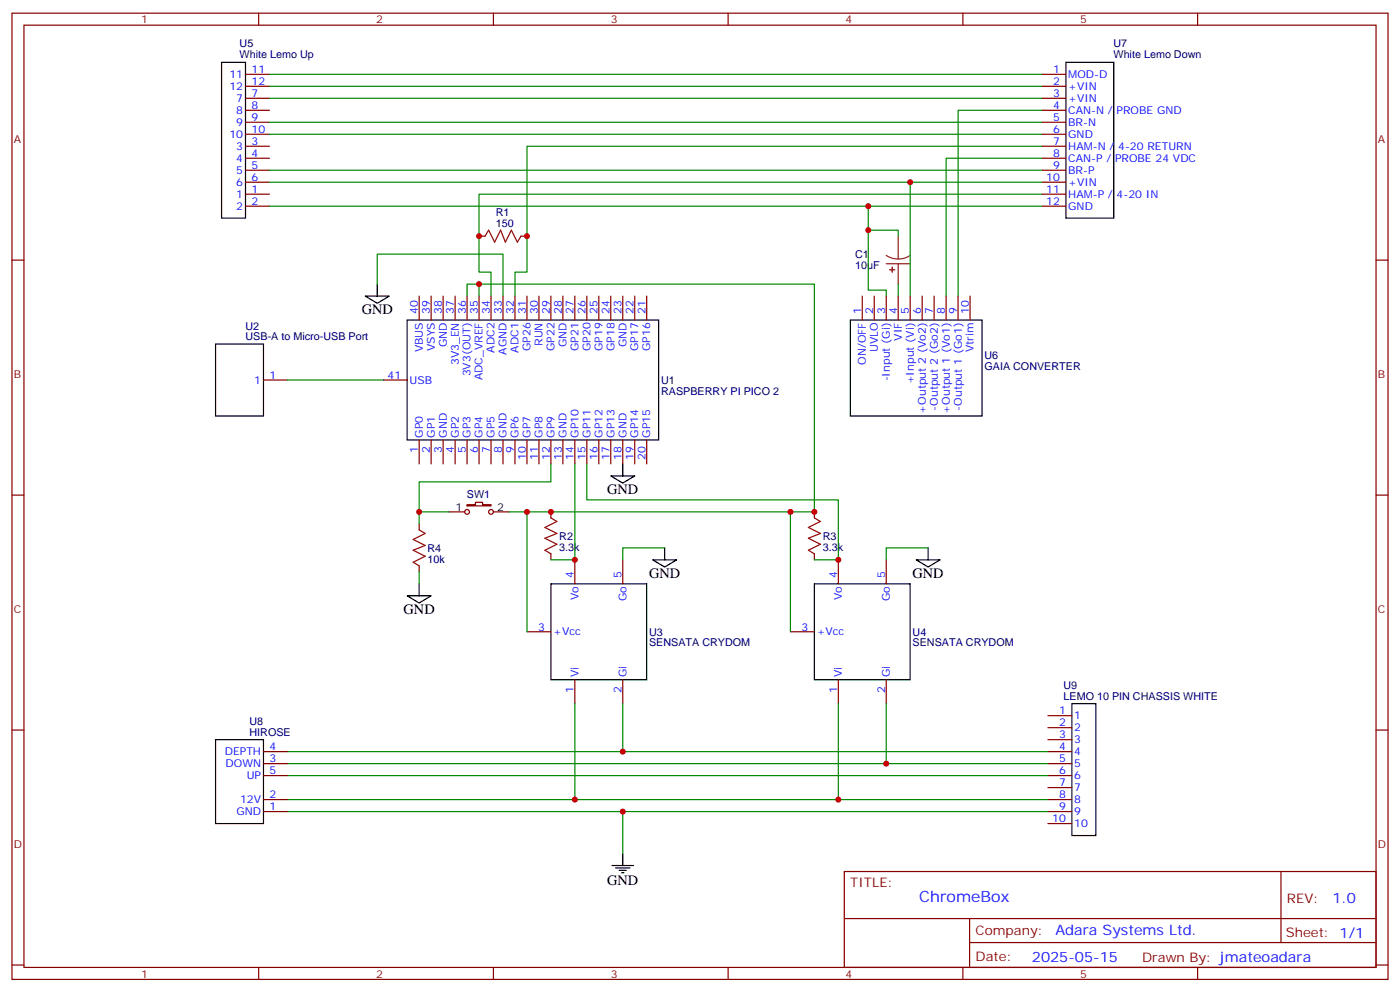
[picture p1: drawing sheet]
<svg xmlns="http://www.w3.org/2000/svg" width="412mm" height="292mm" viewBox="0 0 412 292" stroke-linecap="round" stroke-linejoin="round" font-family="sans-serif">
<g fill="none" stroke="#870000" stroke-width=".35">
<path d="M3.5 3.9h405.4v284.3h-405.4zM7.1 7.4h398.2v277.3h-398.2zM76.2 3.9v3.5M145.3 3.9v3.5M214.5 3.9v3.5M283.6 3.9v3.5M352.8 3.9v3.5M72.3 39.5h7.1M72.3 36h7.1M72.3 32.5h7.1M72.3 28.9h7.1M72.3 25.4h7.1"/>
<path d="M72.3 21.9h7.1M306.9 39.5h7.1M306.9 36h7.1M306.9 32.5h7.1M306.9 28.9h7.1M306.9 25.4h7.1M306.9 21.9h7.1M72.3 57.2h7.1M72.3 53.6h7.1M72.3 50.1h7.1M72.3 46.6h7.1M72.3 43h7.1"/>
<path d="M306.9 57.2h7.1M306.9 53.6h7.1M306.9 50.1h7.1M306.9 46.6h7.1M306.9 43h7.1M3.5 76.6h3.6M72.3 60.7h7.1M141.1 69.5h1.8M153.5 69.5h1.7M306.9 60.7h7.1M405.3 76.6h3.6M123.5 87.1v7.1"/>
<path d="M127 87.1v7.1M130.5 87.1v7.1M134.1 87.1v7.1M137.6 87.1v7.1M141.1 87.1v7.1M144.6 87.1v7.1M148.2 87.1v7.1M151.7 87.1v7.1M155.2 87.1v7.1M158.7 87.1v7.1M162.3 87.1v7.1M165.8 87.1v7.1"/>
<path d="M169.3 87.1v7.1M172.9 87.1v7.1M176.4 87.1v7.1M179.9 87.1v7.1M183.4 87.1v7.1M187 87.1v7.1M190.5 87.1v7.1M254 87.1v7.1M257.5 87.1v7.1M261.1 87.1v7.1M264.6 87.1v7.1M268.1 87.1v7.1"/>
<path d="M271.6 87.1v7.1M275.2 87.1v7.1M278.7 87.1v7.1M282.2 87.1v7.1M285.8 87.1v7.1M77.6 111.8h7.1M112.9 111.8h7M123.5 129.5v7M127 129.5v7M130.5 129.5v7M134.1 129.5v7M137.6 129.5v7"/>
<path d="M141.1 129.5v7M144.6 129.5v7M148.2 129.5v7M151.7 129.5v7M155.2 129.5v7M158.7 129.5v7M162.3 129.5v7M165.8 129.5v7M169.3 129.5v7M172.9 129.5v7M176.4 129.5v7M179.9 129.5v7"/>
<path d="M183.4 129.5v7M187 129.5v7M190.5 129.5v7M3.5 145.7h3.6M123.5 154.2v1.7M132.3 150.6h4.6M137.6 148.5h2.5v-.7h2.1v.7h2.4v.4h-7zM145.3 150.6h4.6M162.3 150.6v1.8M239.9 150.6v1.8M405.3 145.7h3.6M123.5 166.5v1.8"/>
<path d="M162.3 163v1.7M169.3 164.7v7.1M183.4 164.7v7.1M239.9 163v1.7M246.9 164.7v7.1M261.1 164.7v7.1M155.2 185.9h7.1M232.8 185.9h7.1M3.5 214.8h3.6M169.3 200v7.1M183.4 200v7.1M246.9 200v7.1"/>
<path d="M261.1 200v7.1M308.7 210.6h7M308.7 214.1h7M308.7 217.7h7M405.3 214.8h3.6M77.6 221.2h7.1M77.6 224.7h7.1M77.6 228.2h7.1M77.6 235.3h7.1M77.6 238.8h7.1M308.7 221.2h7M308.7 224.7h7"/>
<path d="M308.7 228.2h7M308.7 231.8h7M308.7 235.3h7M308.7 238.8h7M248.7 256.5h156.6v28.2h-156.6zM308.7 242.4h7M377.3 256.5v20.9M248.7 270.3h156.5M285.6 277.4h119.6M285.6 270.3v14.1M3.5 284h3.6M76.2 284.7v3.5"/>
<path d="M145.3 284.7v3.5M214.5 284.7v3.5M283.6 284.7v3.5M352.8 284.7v3.5M405.3 284h3.6"/>
<circle cx="137.6" cy="150.6" r=".71"/>
<circle cx="144.6" cy="150.6" r=".71"/>
</g>
<g fill="none" stroke="#000" stroke-width=".35">
<path d="M65.3 18.3h7v45.9h-7zM314 18.3h14.1v45.9h-14.1zM107.6 87.1h7.1l-3.6 2.2zM111.1 83.6v3.5M119.9 94.2h74.1v35.3h-74.1zM250.5 94.2h38.8v28.2h-38.8zM63.5 101.2h14.1v21.2h-14.1zM183.4 136.5v3.6M179.9 140.1h7.1l-3.6 2.1zM119.9 175.3h7.1l-3.5 2.1zM123.5 171.8v3.5M162.3 171.8h28.2v28.2h-28.2z"/>
<path d="M192.3 164.7h7l-3.5 2.2zM195.8 161.2v3.5M239.9 171.8h28.2v28.2h-28.2zM269.9 164.7h7l-3.5 2.2zM273.4 161.2v3.5M63.5 217.7h14.1v24.7h-14.1zM315.7 207.1h7.1v38.8h-7.1zM180.3 254.7h6.3M181.3 255.4h4.3M182.4 256.1h2.1M183.1 256.8h.7M183.4 251.2v3.5"/>
</g>
<g fill="none" stroke="#008700" stroke-width=".35">
<path d="M79.4 21.9h227.5M79.4 25.4h227.5M79.4 28.9h227.5M79.4 36h227.5M79.4 39.5h227.5M306.9 32.5h-24.7v54.6M79.4 50.1h227.5M79.4 53.6h227.5M268.1 53.6v33.5M306.9 43h-151.7v37.1h-3.5v7M306.9 46.6h-28.2v40.5M306.9 57.2h-165.8v22.9h3.5v7"/>
<path d="M79.4 60.7h227.5M255.8 60.7v7M264.6 69.5v-1.8h-8.8v17.7h5.3v1.7M111.1 83.6v-8.8h37.1v12.3M137.6 87.1v-3.5h102.3v67h-84.7v35.3M141.1 83.6v3.5M264.6 83.6v3.5M84.7 111.8h28.2M162.3 136.5v5.3h-38.8v8.8h8.8M169.3 136.5v28.2h-7M172.9 136.5v10.6h74v17.6h-7M123.5 150.6v3.6"/>
<path d="M149.9 150.6h5.3M232.8 150.6v35.3M123.5 168.3v3.5M195.8 161.2h-12.4v3.5M273.4 161.2h-12.3v3.5M169.3 207.1v28.2M183.4 207.1v14.1M246.9 207.1v28.2M261.1 207.1v17.6M84.7 221.2h224M84.7 224.7h224M84.7 228.2h224"/>
<path d="M84.7 235.3h224M84.7 238.8h224M183.4 238.8v12.4"/>
</g>
<path d="M142.9 69.5l1-1.8 1.8 3.6 1.8-3.6 1.4 3.6 1.7-3.6 1.8 3.6 1.1-1.8M123.5 155.9l1.7 1.1-3.5 1.8 3.5 1.7-3.5 1.4 3.5 1.8-3.5 1.8 1.8 1M162.3 152.4l1.7 1.1-3.5 1.7 3.5 1.8-3.5 1.4 3.5 1.8-3.5 1.7 1.8 1.1M239.9 152.4l1.8 1.1-3.6 1.7 3.6 1.8-3.6 1.4 3.6 1.8-3.6 1.7 1.8 1.1" fill="none" stroke="#a10000" stroke-width=".35"/>
<path d="M261.1 75.1l1.6 .9 1.9 .2M261.1 77.6h7M264.6 69.5v6.7M264.6 77.6v6M268.1 75.1l-1.7 .9-1.8 .2" fill="none" stroke="#8c2424" stroke-width=".35"/>
<g fill="#8c2424" stroke="#8c2424" stroke-width=".35">
<path d="M262.1 79.3l1.4 .1z"/>
<path d="M262.8 78.7l.1 1.4z"/>
</g>
<g fill="#c00">
<circle cx="141.1" cy="69.5" r=".88"/>
<circle cx="155.2" cy="69.5" r=".88"/>
<circle cx="255.8" cy="60.7" r=".88"/>
<circle cx="255.8" cy="67.7" r=".88"/>
<circle cx="268.1" cy="53.6" r=".88"/>
<circle cx="169.3" cy="235.3" r=".88"/>
<circle cx="183.4" cy="221.2" r=".88"/>
<circle cx="246.9" cy="235.3" r=".88"/>
<circle cx="261.1" cy="224.7" r=".88"/>
<circle cx="232.8" cy="150.6" r=".88"/>
<circle cx="162.3" cy="150.6" r=".88"/>
<circle cx="246.9" cy="164.7" r=".88"/>
<circle cx="239.9" cy="150.6" r=".88"/>
<circle cx="169.3" cy="164.7" r=".88"/>
<circle cx="155.2" cy="150.6" r=".88"/>
<circle cx="123.5" cy="150.6" r=".88"/>
<circle cx="141.1" cy="83.6" r=".88"/>
<circle cx="183.4" cy="238.8" r=".88"/>
</g>
<text font-size="4.6" fill="#00f" x="270.8" y="265.5">ChromeBox</text>
<g font-size="4.2">
<text x="106.5" y="92.4">GND</text>
<text x="178.9" y="145.3">GND</text>
<text x="191.2" y="170">GND</text>
<text x="268.8" y="170">GND</text>
<text x="118.9" y="180.6">GND</text>
<text x="178.9" y="260.3">GND</text>
</g>
<g font-size="4.2" fill="#00f">
<text x="392.5" y="265.7">1.0</text>
<text x="310.9" y="275.3">Adara Systems Ltd.</text>
<text x="304" y="283.1">2025-05-15</text>
</g>
<g font-size="3.9" fill="#800">
<text x="250.5" y="261.1">TITLE:</text>
<text x="379.1" y="265.7">REV:</text>
<text x="287.4" y="275.3">Company:</text>
<text x="378.7" y="275.9">Sheet: 1/1</text>
<text x="287.4" y="282.9">Date:</text>
<text x="336.4" y="283">Drawn By: jmateoadara</text>
</g>
<g font-size="3.2" fill="#800">
<text x="41.6" y="6.9">1</text>
<text x="110.8" y="6.9">2</text>
<text x="179.9" y="6.9">3</text>
<text x="249.1" y="6.9">4</text>
<text x="318.2" y="6.9">5</text>
<text x="4.1" y="42">A</text>
<text x="405.9" y="42">A</text>
<text x="4.1" y="111.1">B</text>
<text x="405.9" y="111.1">B</text>
<text x="4.1" y="180.3">C</text>
<text x="405.9" y="180.3">C</text>
<text x="4.1" y="249.4">D</text>
<text x="405.9" y="249.4">D</text>
<text x="41.6" y="287.7">1</text>
<text x="110.8" y="287.7">2</text>
<text x="179.9" y="287.7">3</text>
<text x="249.1" y="287.7">4</text>
<text x="318.2" y="287.7">5</text>
</g>
<g font-size="3.2" fill="#000080">
<text x="70.6" y="17.2">White Lemo Up</text>
<text x="70.6" y="13.9">U5</text>
<text x="328" y="17.2">White Lemo Down</text>
<text x="328" y="13.9">U7</text>
<text x="146.1" y="63.5">R1</text>
<text x="146.1" y="66.7">150</text>
<text x="251.9" y="75.9">C1</text>
<text x="251.9" y="79.1">10uF</text>
<text x="72.3" y="100.2">USB-A to Micro-USB Port</text>
<text x="72.3" y="97">U2</text>
<text x="290" y="105.6">U6</text>
<text x="194.7" y="112.9">U1</text>
<text x="290" y="108.8">GAIA CONVERTER</text>
<text x="194.7" y="116.1">RASPBERRY PI PICO 2</text>
<text x="137.5" y="146.5">SW1</text>
<text x="164.7" y="158.8">R2</text>
<text x="242.4" y="158.8">R3</text>
<text x="125.9" y="165.5">10k</text>
<text x="125.9" y="162.4">R4</text>
<text x="164.7" y="162">3.3k</text>
<text x="242.4" y="162">3.3k</text>
<text x="191.2" y="190.2">SENSATA CRYDOM</text>
<text x="191.2" y="187">U3</text>
<text x="268.8" y="190.2">SENSATA CRYDOM</text>
<text x="268.8" y="187">U4</text>
<text x="313.3" y="202.7">U9</text>
<text x="313.3" y="205.9">LEMO 10 PIN CHASSIS WHITE</text>
<text x="73.5" y="213.3">U8</text>
<text x="73.5" y="216.5">HIROSE</text>
</g>
<g font-size="3.2" fill="#00f">
<text x="67.6" y="22.9">11</text>
<text x="74.1" y="21.5">11</text>
<text x="310.2" y="21.5">1</text>
<text x="314.7" y="22.9">MOD-D</text>
<text x="67.6" y="26.5">12</text>
<text x="69.6" y="30">7</text>
<text x="74.1" y="28.6">7</text>
<text x="74.1" y="25">12</text>
<text x="310.2" y="25">2</text>
<text x="310.2" y="28.6">3</text>
<text x="314.7" y="26.5">+VIN</text>
<text x="314.7" y="30">+VIN</text>
<text x="69.6" y="33.5">8</text>
<text x="74.1" y="35.6">9</text>
<text x="74.1" y="32.1">8</text>
<text x="310.2" y="32.1">4</text>
<text x="310.2" y="35.6">5</text>
<text x="314.7" y="33.5">CAN-N / PROBE GND</text>
<text x="67.6" y="40.6">10</text>
<text x="69.6" y="37">9</text>
<text x="74.1" y="39.2">10</text>
<text x="310.2" y="39.2">6</text>
<text x="314.7" y="37">BR-N</text>
<text x="314.7" y="40.6">GND</text>
<text x="69.6" y="47.6">4</text>
<text x="69.6" y="44.1">3</text>
<text x="74.1" y="46.2">4</text>
<text x="74.1" y="42.7">3</text>
<text x="310.2" y="42.7">7</text>
<text x="310.2" y="46.2">8</text>
<text x="314.7" y="44.1">HAM-N / 4-20 RETURN</text>
<text x="314.7" y="47.6">CAN-P / PROBE 24 VDC</text>
<text x="69.6" y="51.2">5</text>
<text x="74.1" y="53.3">6</text>
<text x="74.1" y="49.7">5</text>
<text x="308.2" y="53.3">10</text>
<text x="310.2" y="49.7">9</text>
<text x="314.7" y="51.2">BR-P</text>
<text x="69.6" y="58.2">1</text>
<text x="69.6" y="54.7">6</text>
<text x="74.1" y="56.8">1</text>
<text x="308.2" y="56.8">11</text>
<text x="314.7" y="54.7">+VIN</text>
<text x="314.7" y="58.2">HAM-P / 4-20 IN</text>
<text x="69.6" y="61.7">2</text>
<text x="74.1" y="60.3">2</text>
<text x="308.2" y="60.3">12</text>
<text x="314.7" y="61.7">GND</text>
<text x="123.1" y="92.4" transform="rotate(-90 123.1 92.4)">40</text>
<text x="126.6" y="92.4" transform="rotate(-90 126.6 92.4)">39</text>
<text x="130.2" y="92.4" transform="rotate(-90 130.2 92.4)">38</text>
<text x="133.7" y="92.4" transform="rotate(-90 133.7 92.4)">37</text>
<text x="137.2" y="92.4" transform="rotate(-90 137.2 92.4)">36</text>
<text x="140.8" y="92.4" transform="rotate(-90 140.8 92.4)">35</text>
<text x="144.3" y="92.4" transform="rotate(-90 144.3 92.4)">34</text>
<text x="147.8" y="92.4" transform="rotate(-90 147.8 92.4)">33</text>
<text x="151.3" y="92.4" transform="rotate(-90 151.3 92.4)">32</text>
<text x="154.9" y="92.4" transform="rotate(-90 154.9 92.4)">31</text>
<text x="158.4" y="92.4" transform="rotate(-90 158.4 92.4)">30</text>
<text x="161.9" y="92.4" transform="rotate(-90 161.9 92.4)">29</text>
<text x="165.5" y="92.4" transform="rotate(-90 165.5 92.4)">28</text>
<text x="169" y="92.4" transform="rotate(-90 169 92.4)">27</text>
<text x="172.5" y="92.4" transform="rotate(-90 172.5 92.4)">26</text>
<text x="176" y="92.4" transform="rotate(-90 176 92.4)">25</text>
<text x="179.6" y="92.4" transform="rotate(-90 179.6 92.4)">24</text>
<text x="183.1" y="92.4" transform="rotate(-90 183.1 92.4)">23</text>
<text x="186.6" y="92.4" transform="rotate(-90 186.6 92.4)">22</text>
<text x="190.1" y="92.4" transform="rotate(-90 190.1 92.4)">21</text>
<text x="253.6" y="92.4" transform="rotate(-90 253.6 92.4)">1</text>
<text x="257.2" y="92.4" transform="rotate(-90 257.2 92.4)">2</text>
<text x="260.7" y="92.4" transform="rotate(-90 260.7 92.4)">3</text>
<text x="264.2" y="92.4" transform="rotate(-90 264.2 92.4)">4</text>
<text x="267.8" y="92.4" transform="rotate(-90 267.8 92.4)">5</text>
<text x="271.3" y="92.4" transform="rotate(-90 271.3 92.4)">6</text>
<text x="274.8" y="92.4" transform="rotate(-90 274.8 92.4)">7</text>
<text x="278.3" y="92.4" transform="rotate(-90 278.3 92.4)">8</text>
<text x="281.9" y="92.4" transform="rotate(-90 281.9 92.4)">9</text>
<text x="285.4" y="92.4" transform="rotate(-90 285.4 92.4)">10</text>
<text x="159.8" y="101.8" transform="rotate(-90 159.8 101.8)">RUN</text>
<text x="265.6" y="100.2" transform="rotate(-90 265.6 100.2)">VIF</text>
<text x="124.5" y="103.7" transform="rotate(-90 124.5 103.7)">VBUS</text>
<text x="128.1" y="103.4" transform="rotate(-90 128.1 103.4)">VSYS</text>
<text x="131.6" y="102.2" transform="rotate(-90 131.6 102.2)">GND</text>
<text x="135.1" y="107.5" transform="rotate(-90 135.1 107.5)">3V3_EN</text>
<text x="145.7" y="103.7" transform="rotate(-90 145.7 103.7)">ADC2</text>
<text x="149.2" y="104.3" transform="rotate(-90 149.2 104.3)">AGND</text>
<text x="152.8" y="103.7" transform="rotate(-90 152.8 103.7)">ADC1</text>
<text x="156.3" y="103.3" transform="rotate(-90 156.3 103.3)">GP26</text>
<text x="163.3" y="103.3" transform="rotate(-90 163.3 103.3)">GP22</text>
<text x="166.9" y="102.2" transform="rotate(-90 166.9 102.2)">GND</text>
<text x="170.4" y="103.3" transform="rotate(-90 170.4 103.3)">GP21</text>
<text x="173.9" y="103.3" transform="rotate(-90 173.9 103.3)">GP20</text>
<text x="177.4" y="103.3" transform="rotate(-90 177.4 103.3)">GP19</text>
<text x="181" y="103.3" transform="rotate(-90 181 103.3)">GP18</text>
<text x="184.5" y="102.2" transform="rotate(-90 184.5 102.2)">GND</text>
<text x="188" y="103.3" transform="rotate(-90 188 103.3)">GP17</text>
<text x="191.6" y="103.3" transform="rotate(-90 191.6 103.3)">GP16</text>
<text x="255.1" y="107.4" transform="rotate(-90 255.1 107.4)">ON/OFF</text>
<text x="258.6" y="103.6" transform="rotate(-90 258.6 103.6)">UVLO</text>
<text x="286.8" y="103.6" transform="rotate(-90 286.8 103.6)">Vtrim</text>
<text x="74.9" y="112.9">1</text>
<text x="79.4" y="111.5">1</text>
<text x="114.1" y="111.5">41</text>
<text x="120.6" y="112.9">USB</text>
<text x="138.6" y="110.8" transform="rotate(-90 138.6 110.8)">3V3(OUT)</text>
<text x="142.2" y="111.9" transform="rotate(-90 142.2 111.9)">ADC_VREF</text>
<text x="262.1" y="112.2" transform="rotate(-90 262.1 112.2)">-Input (Gi)</text>
<text x="269.2" y="113.1" transform="rotate(-90 269.2 113.1)">+Input (Vi)</text>
<text x="272.7" y="121.7" transform="rotate(-90 272.7 121.7)">+Output 2 (Vo2)</text>
<text x="276.2" y="120.9" transform="rotate(-90 276.2 120.9)">-Output 2 (Go2)</text>
<text x="279.8" y="121.7" transform="rotate(-90 279.8 121.7)">+Output 1 (Vo1)</text>
<text x="283.3" y="120.9" transform="rotate(-90 283.3 120.9)">-Output 1 (Go1)</text>
<text x="124.5" y="128.8" transform="rotate(-90 124.5 128.8)">GP0</text>
<text x="128.1" y="128.8" transform="rotate(-90 128.1 128.8)">GP1</text>
<text x="131.6" y="128.8" transform="rotate(-90 131.6 128.8)">GND</text>
<text x="135.1" y="128.8" transform="rotate(-90 135.1 128.8)">GP2</text>
<text x="138.6" y="128.8" transform="rotate(-90 138.6 128.8)">GP3</text>
<text x="142.2" y="128.8" transform="rotate(-90 142.2 128.8)">GP4</text>
<text x="145.7" y="128.8" transform="rotate(-90 145.7 128.8)">GP5</text>
<text x="149.2" y="128.8" transform="rotate(-90 149.2 128.8)">GND</text>
<text x="152.8" y="128.8" transform="rotate(-90 152.8 128.8)">GP6</text>
<text x="156.3" y="128.8" transform="rotate(-90 156.3 128.8)">GP7</text>
<text x="159.8" y="128.8" transform="rotate(-90 159.8 128.8)">GP8</text>
<text x="163.3" y="128.8" transform="rotate(-90 163.3 128.8)">GP9</text>
<text x="166.9" y="128.8" transform="rotate(-90 166.9 128.8)">GND</text>
<text x="170.4" y="128.8" transform="rotate(-90 170.4 128.8)">GP10</text>
<text x="173.9" y="128.8" transform="rotate(-90 173.9 128.8)">GP11</text>
<text x="177.4" y="128.8" transform="rotate(-90 177.4 128.8)">GP12</text>
<text x="181" y="128.8" transform="rotate(-90 181 128.8)">GP13</text>
<text x="184.5" y="128.8" transform="rotate(-90 184.5 128.8)">GND</text>
<text x="188" y="128.8" transform="rotate(-90 188 128.8)">GP14</text>
<text x="191.6" y="128.8" transform="rotate(-90 191.6 128.8)">GP15</text>
<text x="123.1" y="133.2" transform="rotate(-90 123.1 133.2)">1</text>
<text x="126.6" y="133.2" transform="rotate(-90 126.6 133.2)">2</text>
<text x="130.2" y="133.2" transform="rotate(-90 130.2 133.2)">3</text>
<text x="133.7" y="133.2" transform="rotate(-90 133.7 133.2)">4</text>
<text x="137.2" y="133.2" transform="rotate(-90 137.2 133.2)">5</text>
<text x="140.8" y="133.2" transform="rotate(-90 140.8 133.2)">6</text>
<text x="144.3" y="133.2" transform="rotate(-90 144.3 133.2)">7</text>
<text x="147.8" y="133.2" transform="rotate(-90 147.8 133.2)">8</text>
<text x="151.3" y="133.2" transform="rotate(-90 151.3 133.2)">9</text>
<text x="154.9" y="135.3" transform="rotate(-90 154.9 135.3)">10</text>
<text x="158.4" y="135.3" transform="rotate(-90 158.4 135.3)">11</text>
<text x="161.9" y="135.3" transform="rotate(-90 161.9 135.3)">12</text>
<text x="165.5" y="135.3" transform="rotate(-90 165.5 135.3)">13</text>
<text x="169" y="135.3" transform="rotate(-90 169 135.3)">14</text>
<text x="172.5" y="135.3" transform="rotate(-90 172.5 135.3)">15</text>
<text x="176" y="135.3" transform="rotate(-90 176 135.3)">16</text>
<text x="179.6" y="135.3" transform="rotate(-90 179.6 135.3)">17</text>
<text x="183.1" y="135.3" transform="rotate(-90 183.1 135.3)">18</text>
<text x="186.6" y="135.3" transform="rotate(-90 186.6 135.3)">19</text>
<text x="190.1" y="135.3" transform="rotate(-90 190.1 135.3)">20</text>
<text x="169" y="170" transform="rotate(-90 169 170)">4</text>
<text x="183.1" y="170" transform="rotate(-90 183.1 170)">5</text>
<text x="246.6" y="170" transform="rotate(-90 246.6 170)">4</text>
<text x="260.7" y="170" transform="rotate(-90 260.7 170)">5</text>
<text x="170.4" y="176.6" transform="rotate(-90 170.4 176.6)">Vo</text>
<text x="184.5" y="176.9" transform="rotate(-90 184.5 176.9)">Go</text>
<text x="248" y="176.6" transform="rotate(-90 248 176.6)">Vo</text>
<text x="262.1" y="176.9" transform="rotate(-90 262.1 176.9)">Go</text>
<text x="158.5" y="185.6">3</text>
<text x="236.1" y="185.6">3</text>
<text x="163" y="187">+Vcc</text>
<text x="240.6" y="187">+Vcc</text>
<text x="169" y="203.8" transform="rotate(-90 169 203.8)">1</text>
<text x="170.4" y="199.3" transform="rotate(-90 170.4 199.3)">Vi</text>
<text x="183.1" y="203.8" transform="rotate(-90 183.1 203.8)">2</text>
<text x="184.5" y="199.3" transform="rotate(-90 184.5 199.3)">Gi</text>
<text x="246.6" y="203.8" transform="rotate(-90 246.6 203.8)">1</text>
<text x="248" y="199.3" transform="rotate(-90 248 199.3)">Vi</text>
<text x="260.7" y="203.8" transform="rotate(-90 260.7 203.8)">2</text>
<text x="262.1" y="199.3" transform="rotate(-90 262.1 199.3)">Gi</text>
<text x="312" y="210.3">1</text>
<text x="312" y="213.8">2</text>
<text x="316.4" y="211.7">1</text>
<text x="316.4" y="215.2">2</text>
<text x="79.4" y="220.8">4</text>
<text x="312" y="217.3">3</text>
<text x="312" y="220.8">4</text>
<text x="316.4" y="218.7">3</text>
<text x="66.2" y="222.2">DEPTH</text>
<text x="66.4" y="225.8">DOWN</text>
<text x="79.4" y="227.9">5</text>
<text x="79.4" y="224.4">3</text>
<text x="312" y="224.4">5</text>
<text x="312" y="227.9">6</text>
<text x="316.4" y="222.2">4</text>
<text x="316.4" y="225.8">5</text>
<text x="72.7" y="229.3">UP</text>
<text x="312" y="231.4">7</text>
<text x="316.4" y="229.3">6</text>
<text x="316.4" y="232.8">7</text>
<text x="69.6" y="239.9">GND</text>
<text x="70.7" y="236.4">12V</text>
<text x="79.4" y="238.5">1</text>
<text x="79.4" y="234.9">2</text>
<text x="312" y="234.9">8</text>
<text x="312" y="238.5">9</text>
<text x="316.4" y="236.4">8</text>
<text x="316.4" y="239.9">9</text>
<text x="309.9" y="242">10</text>
<text x="316.4" y="243.4">10</text>
</g>
<g font-size="3.2">
<text x="134.2" y="150.3">1</text>
<text x="146.4" y="150.3">2</text>
</g>
</svg>
